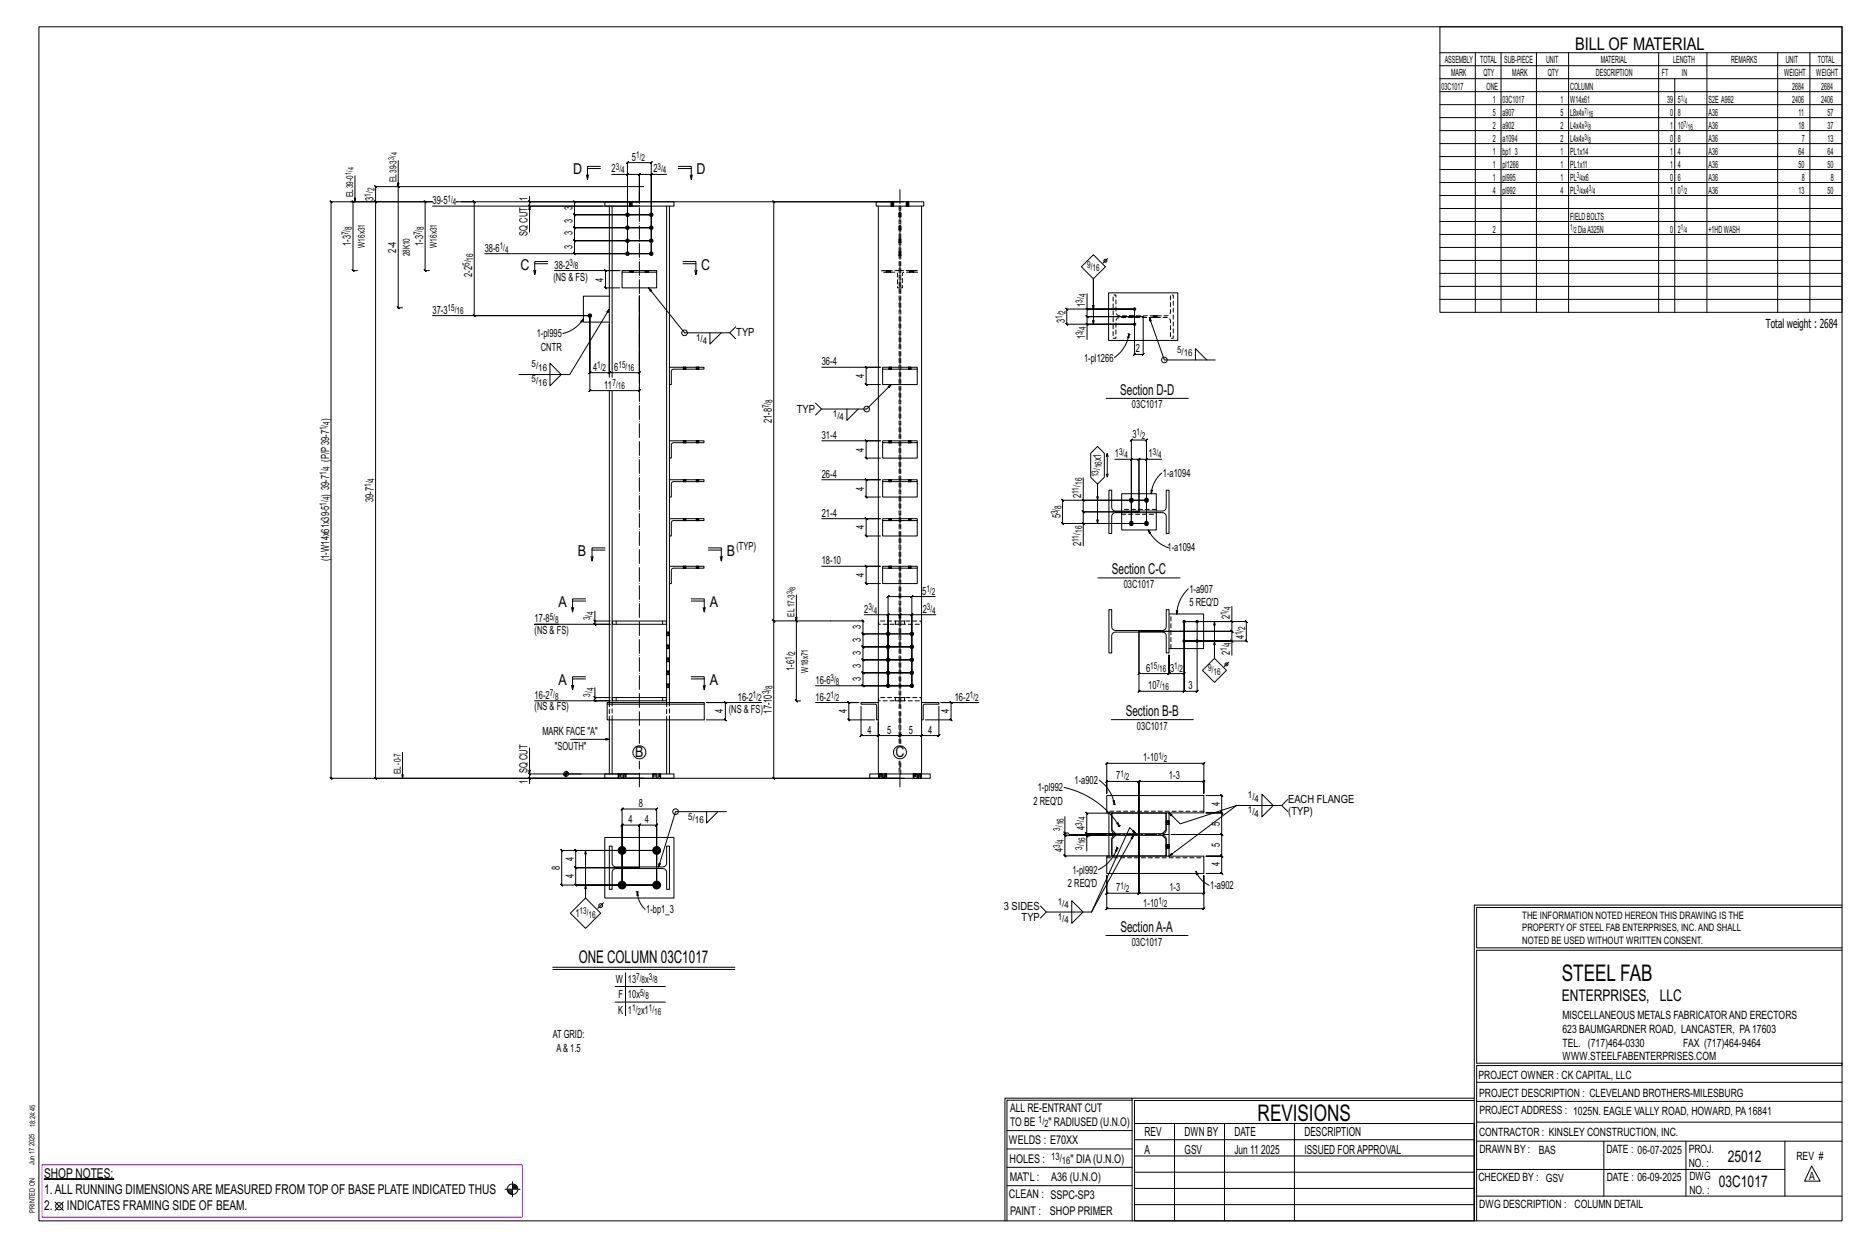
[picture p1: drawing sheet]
<svg xmlns="http://www.w3.org/2000/svg" width="914mm" height="610mm" viewBox="0 0 914 610" stroke-linecap="round" stroke-linejoin="round" font-family="sans-serif">
<g fill="#000" stroke="#000" stroke-width=".49">
<path d="M22 577h34z"/>
<circle cx="307" cy="105" r=".9"/>
<circle cx="307" cy="111" r=".9"/>
<circle cx="307" cy="118" r=".9"/>
<circle cx="319" cy="111" r=".9"/>
<circle cx="319" cy="105" r=".9"/>
<circle cx="319" cy="118" r=".9"/>
<circle cx="307" cy="124" r=".9"/>
<circle cx="319" cy="124" r=".9"/>
<circle cx="289" cy="154" r=".9"/>
<circle cx="555" cy="159" r=".6"/>
<circle cx="555" cy="151" r=".6"/>
<circle cx="554" cy="256" r="1"/>
<circle cx="554" cy="245" r="1"/>
<circle cx="561" cy="256" r="1"/>
<circle cx="561" cy="245" r="1"/>
<circle cx="435" cy="310" r=".9"/>
<circle cx="435" cy="316" r=".9"/>
<circle cx="446" cy="310" r=".9"/>
<circle cx="446" cy="316" r=".9"/>
<circle cx="580" cy="304" r=".6"/>
<circle cx="580" cy="314" r=".6"/>
<circle cx="586" cy="314" r=".6"/>
<circle cx="586" cy="304" r=".6"/>
<circle cx="435" cy="323" r=".9"/>
<circle cx="435" cy="336" r=".9"/>
<circle cx="435" cy="329" r=".9"/>
<circle cx="446" cy="323" r=".9"/>
<circle cx="446" cy="329" r=".9"/>
<circle cx="446" cy="336" r=".9"/>
<circle cx="305" cy="416" r="1.9"/>
<circle cx="321" cy="416" r="1.9"/>
<circle cx="305" cy="433" r="1.9"/>
<circle cx="321" cy="433" r="1.9"/>
</g>
<g fill="none" stroke="#000" stroke-width=".49">
<path d="M19 13h883v584h-883zM705 13h197v140h-197zM705 26h197M705 32h197M705 39h197M722 26v127M735 26v127M752 26v127M768 26v127M812 26v127M820 39v114M836 26v127"/>
<path d="M870 26v127M886 26v127M705 45h197M705 51h197M705 58h197M195 79v72l-1-1 1 1h2M705 64h197M705 70h197M705 77h197M172 98l1 1zM173 99v33h-1l1 1v-1h2M174 86v13"/>
<path d="M183 98l1 1zM194 91l1 1zM208 98l1 1zM208 99v33l1 1-1-1h2M223 99h218M226 99h6v-1l1 1h-1v55l1 1-1-1h57h-77M259 98l1 1zM259 96v3h54h-32v-1l1 1h-1v6l1 1-1-1h38h-38l1 1-1-1v6l1 1-1-1h38h-38l1 1-1-1v7v-1l1 1h-1h38h-38v-1l1 1h-1v6l1 1-1-1h38h-82M259 99v2v-1l1 1h-1h54M287 86l1 2M288 82h6M294 81h-6v7v-2"/>
<path d="M296 99h34v2h-34zM299 85h8v39v-44l1-1-1 1h12h-1l1-1v1v44v-39h7M307 86l1-1zM307 85h6l-1 1 1-1v14v-14l-1 1 1-1h6M308 99h.1M309 99h.1M315 91h-131h-1l1 1v-1v8h-12M319 85l-1 1zM332 81h6v7l1-2M332 82h6M338 86v2M429 99h23v2h-23z"/>
<path d="M436 99h.1M437 99h.1M443 99h-64l-1-1 1 1v205M444 99h.1M445 99h.1M705 83h197M705 89h197M705 96h197M212 101h83M259 101v13M298 101v84M300 101v84"/>
<path d="M308 101h.1M309 101h.1M326 101v243M328 101v243M430 101v243M436 101h.1M437 101h.1M440 117h.1M440 119h.1M440 111h.1M440 112h.1M440 104h.1"/>
<path d="M440 106h.1M441 117h.1M441 119h.1M441 111h.1M441 112h.1M441 104h.1M441 106h.1M444 101h.1M445 101h.1M451 101v243M705 102h197M705 108h197"/>
<path d="M705 115h197M261 132l1 2M262 129h6M268 128h-6v6v-2M271 132h32h-7l1 1-1-1v9v-1l1 1h-1h7M305 132h16v1h-16zM305 133v8h16v-8M334 128h7v6v-2M334 129h7M340 132l1 2M434 132h.1M434 133h.1"/>
<path d="M436 132h.1M436 133h.1M440 123h.1M440 125h.1M441 123h.1M441 125h.1M445 132h.1M445 133h.1M447 132h.1M447 133h.1M529 131l6-6 6 6-6 5zM542 126l-2 3"/>
<path d="M705 121h197M705 127h197M705 134h197M284 157l2-1-1 2zM286 156a16 16 0 0 1-10 7M289 154v28l-1 1 1-1h9v1l1-1h-1v-23v23v1l1-1h-1h15l-1 1 1-1v-37v46l-1 1 1-1h-24l-1 1 1-1zM298 145h-12v13h12M298 151l-19 32h-25M317 141l18 22h22l3-3M532 158l1 1zM532 151l1 1zM532 144v7h23h-33l1 1-1-1v8v-1l1 1h-1h33h-23v7"/>
<path d="M532 151v4v-1l1 1h-1h28M535 151v-15v23M543 143h34v24h-34zM553 155h.1M555 155h.1M555 151v22v1l1-1h-1h5l-1 1 1-1v-18M560 155h-28v-1l1 1h-1v4M563 155l7 21h25M565 155h.1M566 155h.1M705 140h197M705 146h197"/>
<path d="M269 178l6 5-6 6zM328 180h17v1h-16v1v6h-1M335 180h.1M336 180h.1M341 180h.1M342 180h.1M348 163v5l5-5M357 163l3 3M402 180h29h-7l-1-1 1 1v8h-1l1 1v-1h7M432 180h17v1h-17zM435 180h.1M436 180h.1"/>
<path d="M445 180h.1M446 180h.1M552 163h1M553 163v2h-1zM553 163a18 18 0 0 1-7 12M553 163v1M585 176v-5l6 5M298 191v153M300 191v153M335 181h.1M336 181h.1M341 181h.1"/>
<path d="M342 181h.1M432 181v7h17v-7M435 181h.1M436 188l-12 12h-22l-3-3M436 181h.1M445 181h.1M446 181h.1M541 195h41M328 216h17v1h-16v1v6h-1M335 216h.1M335 217h.1M336 216h.1"/>
<path d="M336 217h.1M341 216h.1M341 217h.1M342 216h.1M342 217h.1M402 200l-3 3M402 216h29h-7l-1-1 1 1v8h-1l1 1v-1h7M415 200v6l5-6M432 216h17v1h-17zM432 217v7h17v-7M435 216h.1M435 217h.1"/>
<path d="M436 216h.1M436 217h.1M445 216h.1M445 217h.1M446 216h.1M446 217h.1M328 235h17v1h-16v1v6h-1M335 235h.1M335 236h.1M336 235h.1M336 236h.1M341 235h.1"/>
<path d="M341 236h.1M342 235h.1M342 236h.1M402 235h29h-7l-1-1 1 1v8h-1l1 1v-1h7M432 235h17v1h-17zM432 236v7h17v-7M435 235h.1M435 236h.1M436 235h.1M436 236h.1M445 235h.1M445 236h.1"/>
<path d="M446 235h.1M446 236h.1M534 222l3-4 4 4v12l-4 3-3-3zM542 232v1v-1M542 223v-1v11M542 222v1M543 240h1v8l1 1 1 1h24l1-2v-8h1v21h-1v-8l-1-2h-1h-24l-1 2v8h-1zM546 225h8v31v-41l-1 1 1-1h7v1l1-1h-1v41h-31v11M554 225h-1l1-1zM554 225h4h-1l1-1v1v25M561 225l1-1zM561 225h-3v-1l-1 1h1v25"/>
<path d="M563 240h1v2zM569 225h-8v31h-41l1 1-1-1v-11h1l-1-1v1h41h-31v-11M569 231a15 15 0 0 0-5 11M328 254h17v1h-16v1v6h-1M335 254h.1M335 255h.1M336 254h.1M336 255h.1M341 254h.1M341 255h.1M342 254h.1M342 255h.1"/>
<path d="M402 254h29h-7l-1-1 1 1v8h-1l1 1v-1h7M432 254h17v1h-17zM432 255v7h17v-7M435 254h.1M435 255h.1M436 254h.1M436 255h.1M445 254h.1M445 255h.1M446 254h.1M446 255h.1M530 244l1 1z"/>
<path d="M530 256l1 1zM530 245v5l1 1-1-1h28M537 245v-8v19M549 250v-8h17v8M549 251v8h17v-8M558 250h-28l1 1-1-1v6M562 259l1 2zM562 259a17 17 0 0 0 10 9M289 272l1 2M290 269h6M296 268h-6v6v-2M328 277h17v1h-16v1v7h-1"/>
<path d="M335 277h.1M335 278h.1M336 277h.1M336 278h.1M341 277h.1M341 278h.1M342 277h.1M342 278h.1M347 268h6v6l1-2M347 269h6M353 272v2M402 277h29h-7h-1l1 1v-1v9l-1-1 1 1h7"/>
<path d="M432 277h17v1h-17zM432 278v8h17v-8M435 277h.1M435 278h.1M436 277h.1M436 278h.1M445 277h.1M445 278h.1M446 277h.1M446 278h.1M280 297v2M280 294h7"/>
<path d="M287 293h-7v6l1-2M291 299v5h8M338 293h7v6v-2M338 294h7M344 297l1 2M390 291v52l-1-1 1 1h2M446 292l1-1-1 1zM446 292h-11v-1l-1 1h1v44v-35h-12M458 292h-12v44v-35h12M537 283h41M543 298h1v9l1 1h1h24l1-1v-9h1v21h-1v-8l-1-1-1-1h-24l-1 2v8h-1zM576 299h1l-1 2z"/>
<path d="M582 288a18 18 0 0 0-6 13M603 297v7h-23h30l1 1-1-1v10v-1l1 1h-1h-30h23v7M291 303l1 1zM291 304v1l1 1-1-1h8h-37h11M300 304h26v1h-26zM326 317h.1M326 316h.1M326 311h.1M326 309h.1M328 317h.1M328 316h.1M328 311h.1"/>
<path d="M328 309h.1M378 303l1 1zM389 303l1 1zM434 301l1-1zM435 301h6h-1l1-1v1v3v-3h-1l1-1v1h5M446 301l1-1-1 1zM558 309h45v-1l1 1h-1v5M572 300h17v17h-17M580 304v26v-1l-1 1h1h-8l1-1-1 1v-10v10l1-1-1 1h-14v-1l-1 1h1v-21M586 304v34h1l-1 1v-1h-6l-1 1 1-1v-34v34l-1 1 1-1h-22l-1 1 1-1v-29M594 304v18v-8M603 304l1 1z"/>
<path d="M603 313l1 1zM603 304v5v-1l1 1h-1h-45M280 335v2M280 332h7M287 331h-7v6l1-2M291 336v5h8M326 336h.1M326 335h.1M326 330h.1M326 328h.1M326 324h.1M326 322h.1"/>
<path d="M328 336h.1M328 335h.1M328 330h.1M328 328h.1M328 324h.1M328 322h.1M338 331h7v6v-2M338 332h7M344 335l1 2M399 336h47h-24h1l-1-1v1v-7l1 1-1-1h24h-24l1 1-1-1v-6h1l-1-1v1h24h-24h1l-1-1v1v-7l1 1-1-1h24h-24l1 1-1-1v-6l1 1-1-1h24h-24l1 1-1-1v-6h1l-1-1v1h-43l-1-1 1 1v77l-1-1 1 1h64M594 322l6 6-6 6-5-6zM601 324l-2 2"/>
<path d="M291 341l1 1zM291 341v2v-1l1 1h-1h8h-37M297 344h48v1h-48zM297 345v7h48v-7M298 352v27M300 352v27M300 341h26v2h-26zM326 352v27M328 352v27M373 344h-27h9v-1l1 1h-1v8l1 1-1-1h-9M399 344h21h-4l-1-1 1 1v8h-1l1 1v-1h12M421 344h9v8h-1v-7h-8z"/>
<path d="M421 346v14l1-1-1 1h9h-1l1-1v1v-7v7h-1l1-1v1h11h-1l1-1-1 1 1-1v1h10l1-1-1 1 1-1-1 1h9h-1l1-1v1v-14M430 352v27M451 344h9v1h-8v7h-1zM451 352v27M467 344h12h-18h5l-1-1 1 1v8h-1l1 1v-1h-13M544 352h40M197 368v13M259 366v13M276 379h9M276 379h1M277 380h.1M277 377v3"/>
<path d="M277 378h1M279 362h19M296 379h34v2h-34zM303 379h.1M306 379h.1M313 379h-54v-1l1 1h-1v2M320 379h.1M323 379h.1M426 379h29v2h-29zM430 379h.1M434 379h.1M447 379h.1"/>
<path d="M451 379h.1M542 373l-1 1 1-1h47v1l1-1h-1v15v-6h1l-1 1v-1h-31l-1 1 1-1v26v-26l-1 1 1-1h-16l-1 1 1-1v6zM259 380l1 1zM303 381h.1M305 396h-1l1-1v1h16l1-1-1 1v37v-29l1-1-1 1h-8v-1l-1 1h1v21v-21v-1l-1 1h1h-8v-1l-1 1h1v29zM306 381h.1M313 381h-54v2M315 381h-131l-1-1 1 1v-282l-1-1 1 1h28h-50v-1l1 1h-1v282v-1l1 1h-1h279M320 381h.1M323 381h.1M346 397v6l5-6M356 397h-25l-9 27"/>
<path d="M430 381h.1M434 381h.1M447 381h.1M451 381h.1M521 385a43 43 0 0 1 27 19M521 400v8h2h1h18h-8l-1 1h-1v7M538 382a18 18 0 0 1 8 11M543 398h1v8l1 1 1 1h24l1-2v-8h1v21h17v8h-47v-8h1zM543 398h-11l-1-1 1 1v10l-1-1 1 1h13h-13l-1-1 1 1v1M544 398h27M545 392h1v1zM545 393h1"/>
<path d="M546 393v1M590 389h8l1 1-1-1v9v-1l1 1h-1h-8h8v-1l1 1h-1v10l1 1-1-1h-25h25l1 1-1-1v11v-1l1 1h-1h-8h8v-1l1 1h-1v8l1 1-1-1h-8M605 394l-27 9-6-5 2 1h-1l-1-1h17v-9h-47v9h1M605 394l-33 25 1-1h1l-3 1v-9l-1-1h-1h-24l-1 1v9M618 389l5 5-5 6zM627 394l3 3M630 391l-3 3h-22M274 416h1h46h-39h-1l1 1v-1v9l-1-1 1 1h31h-31l-1-1 1 1v8h-1l1 1v-1h39h-46v1l-1-1h1v-17v1zM287 416v23v-6M296 410h34v29h-34zM298 414h2v8v2h1h24l1-2v-8h2v21h-2v-8v-2h-1h-24l-1 2v8h-2zM521 407l1 1z"/>
<path d="M521 408v1v-1l1 1h-1h24h-24v-1l1 1h-1v10v-1l1 1h-1h22M531 409l1 1zM543 419h28M546 409l-2 2v8h27v-8l-2-2M546 408l-2-2v-8h27v8l-2 2M546 414l1 1M547 403v-1l1 2zM547 415v1h-1zM547 415a19 19 0 0 1-9 10M547 415h.1M548 404h-1M548 404h.1"/>
<path d="M555 409l-21 37M556 408l-3-3-19 41M558 408v29l-1 1 1-1h31v1l1-1h-1v-9v17l1-1-1 1h-47v-1l-1 1h1v-17v9l-1 1 1-1h16l-1 1 1-1zM571 415h.1M571 413h.1M571 403h.1M571 402h.1M572 415h.1M572 413h.1M572 403h.1M572 402h.1M311 436h1"/>
<path d="M312 436l1 2h-1zM312 436a12 12 0 0 0 4 9M312 436h1M585 426l2 2h-1zM585 426a12 12 0 0 0 7 7M279 447l8-8 7 8-7 7zM295 442l-2 2M509 443l3 3h22M512 446l-3 3M525 441l5 5-5 6zM541 458h41M722 443v154"/>
<path d="M722 443h180M902 444h-179v20h179M271 473h89M271 474h89M306 476v21M902 465h-179v55h179v1h-179v76M301 483h25M301 490h25M554 538h-61v59M554 537h168M722 538h-167v13M723 539h179"/>
<path d="M723 530h179M493 553h61M555 550h167v47h-167zM555 558h167M575 550v47M599 550v47M634 550v47M723 549h179M723 558h179M785 558v27M825 558v27M874 558v27"/>
<path d="M251 578v8M251 580h1M493 571h61M493 562h61M555 573h167M555 566h167M723 572h151M887 570l4 8h-8zM27 588l4 4M31 588l-4 4M247 582h8M248 582h3"/>
<path d="M248 583h3M249 583h2M249 584h2M251 581h2M251 580h2M492 597v-60h62v60M493 580h61M555 589h167M555 581h167M723 585h179"/>
<circle cx="541" cy="128" r=".7"/>
<circle cx="335" cy="163" r="1.4"/>
<circle cx="570" cy="176" r="1.4"/>
<circle cx="424" cy="200" r="1.4"/>
<circle cx="600" cy="325" r=".7"/>
<circle cx="277" cy="379" r="1.2"/>
<circle cx="313" cy="368" r="3"/>
<circle cx="441" cy="368" r="3"/>
<circle cx="331" cy="397" r="1.4"/>
<circle cx="294" cy="443" r=".9"/>
<circle cx="29" cy="590" r="1.8"/>
<circle cx="251" cy="582" r="2.6"/>
</g>
<path d="M21 570h235v26h-235z" fill="none" stroke="#f0f" stroke-width=".5"/>
<g fill="none" stroke="#000" stroke-width=".49" stroke-dasharray="2 1.4">
<path d="M308 99h.1M308 99v2M309 99v2zM309 99h.1M436 99h.1M436 99v2M437 99v2zM437 99h.1M444 99h.1M444 99v2M444 99v2zM308 101h.1"/>
<path d="M308 101v-2M309 101v-2M309 101h.1M436 101h.1M436 101v-2M437 101v-2M437 101h.1M440 117l1 1zM440 117h1M440 117h.1M440 119h.1M440 118l1 1"/>
<path d="M440 118h1M440 111h1zM440 111h1M440 111h.1M440 112h.1M440 112h1M440 111l1 1M440 105h1zM440 105h1M440 104h1M440 104h.1M440 106h.1"/>
<path d="M440 106h1M440 105l1 1M440 101v263M440 119h1M441 117h-1M441 111h-1M441 104h-1M441 117h.1M441 118h.1M441 111h.1M441 111v1M441 104h.1"/>
<path d="M441 105h.1M444 101h.1M444 101v-2M444 101l1-2M445 101v-2M445 101h.1M308 132v1zM308 132h1M309 132l-1 1M309 133v-1v1M309 132v1M310 132v1"/>
<path d="M316 132v1zM316 132h.1M316 132v1M316 133l1-1-1 1M317 132v1M434 132v1M434 132h.1M435 132l-1 1M435 133v-1l-1 1M435 132v1M436 132v1M436 132h.1"/>
<path d="M436 133h.1M436 133v-1M440 124h1zM440 124h1M440 123h.1M440 125h.1M440 125h1M440 124l1 1M440 132h-8v1h7v8h1M441 123h-1M441 123h.1M441 124h.1"/>
<path d="M445 132v1M445 132h.1M446 132l-1 1M446 133v-1v1M446 132v1M447 132v1M447 132h.1M447 133h.1M447 133v-1M441 141h1v-8h7v-1h-8M545 144h1v9l1 1 1 1 24-1 1-1v-9h1v21h-1v-8l-1-1-1-1h-24l-1 2v8h-1zM553 155h.1"/>
<path d="M553 155h1zM554 155h.1M554 155h1M555 155h.1M565 155h.1M565 155h1M566 155h.1M335 180v1M335 180h.1M335 180v1zM336 180v1M336 180h.1"/>
<path d="M341 180v1M341 180h.1M341 180l1 1zM342 180v1M342 180h.1M435 180v1M435 180h.1M436 180l-1 1M436 180v1zM436 180v1M436 180h.1M445 180v1"/>
<path d="M445 180h.1M445 180l1 1zM446 180v1M446 180h.1M335 181h.1M336 181h.1M336 181v-1M341 181h.1M342 181h.1M342 181v-1M436 181h.1M436 181v-1"/>
<path d="M445 181h.1M446 181h.1M446 181v-1M335 216v1M335 216h.1M335 216v1zM335 217h.1M336 216v1M336 216h.1M336 217h.1M336 217v-1M341 216v1"/>
<path d="M341 216h.1M341 216l1 1zM341 217h.1M342 216v1M342 216h.1M342 217h.1M342 217v-1M435 216v1M435 216h.1M436 216l-1 1M436 216v1zM436 217h.1"/>
<path d="M436 216v1M436 216h.1M436 217v-1M445 216v1M445 216h.1M445 216l1 1zM445 217h.1M446 216v1M446 216h.1M446 217h.1M446 217v-1M335 235v1"/>
<path d="M335 235h.1M335 235v1zM335 236h.1M336 235v1M336 235h.1M336 236h.1M336 236v-1M341 235v1M341 235h.1M341 235l1 1zM341 236h.1M342 235v1"/>
<path d="M342 235h.1M342 236h.1M342 236v-1M435 235v1M435 235h.1M436 235l-1 1M436 235v1zM436 236h.1M436 235v1M436 235h.1M436 236v-1M445 235v1"/>
<path d="M445 235h.1M445 235l1 1zM445 236h.1M446 235v1M446 235h.1M446 236h.1M446 236v-1M335 254v1M335 254h.1M335 254v1zM335 255h.1M336 254v1"/>
<path d="M336 254h.1M336 255h.1M336 255v-1M341 254v1M341 254h.1M341 254l1 1zM341 255h.1M342 254v1M342 254h.1M342 255h.1M342 255v-1M435 254v1"/>
<path d="M435 254h.1M436 254l-1 1M436 254v1zM436 255h.1M436 254v1M436 254h.1M436 255v-1M445 254v1M445 254h.1M445 254l1 1zM445 255h.1M446 254v1"/>
<path d="M446 254h.1M446 255h.1M446 255v-1M549 252h17M566 249h-17M335 277v1M335 277h.1M335 277v1zM335 278h.1M336 277v1M336 277h.1M336 278h.1"/>
<path d="M336 278v-1M341 277v1M341 277h.1M341 277l1 1zM341 278h.1M342 277v1M342 277h.1M342 278h.1M342 278v-1M435 277v1M435 277h.1M436 277l-1 1"/>
<path d="M436 277v1zM436 278h.1M436 277v1M436 277h.1M436 278v-1M445 277v1M445 277h.1M445 277l1 1zM445 278h.1M446 277v1M446 277h.1M446 278h.1"/>
<path d="M446 278v-1M302 305v-1M324 304v1M326 316l2 1zM326 317h.1M326 316h.1M326 310h2zM326 311h.1M326 310h.1M326 317h2M326 311h2M328 316h-2"/>
<path d="M328 309h-2M328 317h-2M328 317h.1M328 316h.1M328 310h-2M328 311h-2M328 311h.1M328 309h.1M328 310l-2-1M430 304h8v1h-8zM438 305h2M440 304h-2"/>
<path d="M441 305h2M443 304h8v1h-8zM443 304h-2M573 317v-17M326 336h2zM326 336h.1M326 336v-1M326 329l2 1zM326 330h.1M326 329h.1M326 323h2zM326 324h.1"/>
<path d="M326 323v-1M326 336h2M326 330h2M326 324h2M328 335h-2M328 328h-2M328 322h-2M328 336h-2M328 336h.1M328 335h.1M328 336l-2-1M328 330h-2"/>
<path d="M328 330h.1M328 328h.1M328 329l-2-1M328 329h-2M328 323h-2M328 324h.1M328 322h.1M328 323l-2-1M298 344v8M300 352v-8M302 343v-2M324 341v2"/>
<path d="M326 344v8M328 352v-8M430 341h8v2h-8zM438 343h2M440 341h-2M441 343h2M443 341h8v2h-8zM443 341h-2M303 379v2M303 379h.1M304 379h-1v2M305 379v2z"/>
<path d="M305 379h-1v2h-1M305 379h1v2h-1M306 379v2M306 379h.1M320 379v2M320 379h.1M321 379h-1v2M321 379h1v2h-1zM321 379v2h-1M322 379h1v2h-1M323 379v2M323 379h.1"/>
<path d="M430 379v2M430 379h.1M431 379h-1v2M431 379v2h-1M432 379h1v2h-1zM432 379h-1v2M433 379v2M433 379h1v2h-1M434 379h.1M440 372v7M441 379v-7M441 364v-263"/>
<path d="M447 379v2M447 379h.1M448 379h-1v2M448 379v2h-1M449 379h1v2h-1zM449 379h-1v2M450 379v2M450 379h1v2h-1M451 379h.1M305 381h-1M306 381h.1M306 381v-2"/>
<path d="M321 381h.1M323 381h.1M323 381v-2M432 381h-1M434 381h.1M434 381v-2M449 381h-1M451 381h.1M451 381v-2M589 397h-47M542 420h47M571 414h1z"/>
<path d="M571 415h.1M571 414h.1M571 402l1 1zM571 403h.1M571 402h.1M571 415h1M571 403h1M572 413h-1M572 402h-1M572 414h-1M572 415h-1M572 415h.1"/>
<path d="M572 413h.1M572 414l-1-1M572 403h-1M572 403h.1M572 402h.1"/>
</g>
<path d="M313 364v-272M441 364v-272M313 385v-13M441 385v-13" fill="none" stroke="#000" stroke-width=".49" stroke-dasharray="6.8 1 0 1"/>
<path d="M543 408h29" fill="none" stroke="#000" stroke-width=".49" stroke-dasharray="5.8 1 1 1"/>
<g font-size="11.2">
<text x="764" y="480">STEEL FAB</text>
<text x="616" y="548">REVISIONS</text>
</g>
<g font-size="8.6">
<text x="771" y="24">BILL OF MATERIAL</text>
<text x="283" y="471">ONE COLUMN 03C1017</text>
</g>
<g font-size="7.9">
<text x="765" y="490">ENTERPRISES, LLC</text>
<text x="846" y="569">25012</text>
<text x="841" y="581">03C1017</text>
</g>
<g font-size="7.3">
<text x="281" y="85">D</text>
<text x="341" y="85">D</text>
<text x="255" y="132">C</text>
<text x="343" y="132">C</text>
<text x="548" y="193">Section D-D</text>
<text x="283" y="272">B</text>
<text x="356" y="272">B</text>
<text x="544" y="281">Section C-C</text>
<text x="273" y="297">A</text>
<text x="348" y="297">A</text>
<text x="273" y="335">A</text>
<text x="348" y="335">A</text>
<text x="551" y="350">Section B-B</text>
<text x="311" y="370">B</text>
<text x="438" y="370">C</text>
<text x="548" y="456">SectionA-A</text>
</g>
<g font-size="6.6">
<text x="22" y="576">SHOP NOTES:</text>
<text x="22" y="584">1.ALL RUNNING DIMENSIONSARE MEASURED FROM TOP OF BASE PLATE INDICATED THUS</text>
<text x="22" y="592">2.</text>
<text x="33" y="592">INDICATES FRAMING SIDE OF BEAM.</text>
</g>
<g font-size="6.1">
<text x="864" y="161">Total weight : 2684</text>
<text x="560" y="556">REV</text>
<text x="580" y="556">DWN BY</text>
<text x="604" y="556">DATE</text>
<text x="639" y="556">DESCRIPTION</text>
<text x="560" y="564">A</text>
<text x="580" y="564">GSV</text>
<text x="604" y="564">Jun 11</text>
<text x="617" y="564">2025</text>
<text x="639" y="564">ISSUED FORAPPROVAL</text>
</g>
<g font-size="5.9">
<text x="494" y="560">WELDS : E70XX</text>
<text x="494" y="569">HOLES :</text>
<text x="524" y="569">&quot; DIA(U.N.O)</text>
<text x="494" y="578">MAT'L :</text>
<text x="515" y="578">A36 (U.N.O)</text>
<text x="494" y="586">CLEAN : SSPC-SP3</text>
<text x="495" y="595">PAINT :</text>
<text x="514" y="595">SHOP PRIMER</text>
</g>
<g font-size="5.8">
<text x="494" y="544">ALL RE-ENTRANT CUT</text>
<text x="494" y="551">TO BE</text>
<text x="513" y="551">&quot; RADIUSED (U.N.O)</text>
</g>
<g font-size="5.6">
<text x="765" y="499">MISCELLANEOUS METALS FABRICATORAND ERECTORS</text>
<text x="765" y="505">623 BAUMGARDNER ROAD, LANCASTER, PA17603</text>
<text x="765" y="512">TEL. (717)464-0330</text>
<text x="824" y="512">FAX (717)464-9464</text>
<text x="765" y="519">WWW.STEELFABENTERPRISES.COM</text>
<text x="724" y="528">PROJECT OWNER : CK CAPITAL, LLC</text>
<text x="724" y="537">PROJECT DESCRIPTION : CLEVELAND BROTHERS-MILESBURG</text>
<text x="724" y="545">PROJECTADDRESS : 1025N. EAGLE VALLY ROAD, HOWARD, PA16841</text>
<text x="724" y="556">CONTRACTOR : KINSLEY CONSTRUCTION, INC.</text>
<text x="724" y="564">DRAWN BY :</text>
<text x="753" y="564">BAS</text>
<text x="786" y="564">DATE : 06-07-2025</text>
<text x="827" y="564">PROJ.</text>
<text x="879" y="568">REV #</text>
<text x="827" y="571">NO. :</text>
<text x="724" y="578">CHECKED BY : GSV</text>
<text x="787" y="578">DATE : 06-09-2025</text>
<text x="827" y="578">DWG</text>
<text x="886" y="578">A</text>
<text x="827" y="584">NO. :</text>
<text x="724" y="591">DWG DESCRIPTION : COLUMN DETAIL</text>
</g>
<g font-size="5.5">
<text x="309" y="79">5</text>
<text x="299" y="84">2</text>
<text x="320" y="84">2</text>
<text x="183" y="98" transform="rotate(-90 183 98)">3</text>
<text x="212" y="100">39-5</text>
<text x="258" y="98" transform="rotate(-90 258 98)">1</text>
<text x="280" y="103" transform="rotate(-90 280 103)">3</text>
<text x="280" y="109" transform="rotate(-90 280 109)">3</text>
<text x="258" y="115" transform="rotate(-90 258 115)">SQ CUT</text>
<text x="280" y="115" transform="rotate(-90 280 115)">3</text>
<text x="172" y="120" transform="rotate(-90 172 120)">1-3</text>
<text x="194" y="124" transform="rotate(-90 194 124)">2-4</text>
<text x="207" y="120" transform="rotate(-90 207 120)">1-3</text>
<text x="237" y="123">38-6</text>
<text x="280" y="122" transform="rotate(-90 280 122)">3</text>
<text x="271" y="131">38-2</text>
<text x="231" y="135" transform="rotate(-90 231 135)">2-2</text>
<text x="271" y="138">(NS &amp; FS)</text>
<text x="295" y="138" transform="rotate(-90 295 138)">4</text>
<text x="212" y="153">37-3</text>
<text x="531" y="150" transform="rotate(-90 531 150)">1</text>
<text x="521" y="158" transform="rotate(-90 521 158)">3</text>
<text x="263" y="165">1-pl995</text>
<text x="360" y="165">TYP</text>
<text x="531" y="166" transform="rotate(-90 531 166)">1</text>
<text x="265" y="172">CNTR</text>
<text x="556" y="172">2</text>
<text x="402" y="179">36-4</text>
<text x="531" y="177">1-pl1266</text>
<text x="290" y="181">4</text>
<text x="301" y="181">6</text>
<text x="423" y="185" transform="rotate(-90 423 185)">4</text>
<text x="296" y="190">11</text>
<text x="390" y="202">TYP</text>
<text x="554" y="200">03C1017</text>
<text x="161" y="206" transform="rotate(-90 161 206)">)</text>
<text x="378" y="207" transform="rotate(-90 378 207)">21-8</text>
<text x="402" y="215">31-4</text>
<text x="554" y="214">3</text>
<text x="423" y="221" transform="rotate(-90 423 221)">4</text>
<text x="161" y="226" transform="rotate(-90 161 226)">(P/P39-7</text>
<text x="539" y="226" transform="rotate(-90 539 226)">x1</text>
<text x="546" y="224">1</text>
<text x="562" y="224">1</text>
<text x="402" y="234">26-4</text>
<text x="569" y="233">1-a1094</text>
<text x="423" y="240" transform="rotate(-90 423 240)">4</text>
<text x="161" y="243" transform="rotate(-90 161 243)">) 39-7</text>
<text x="183" y="246" transform="rotate(-90 183 246)">39-7</text>
<text x="529" y="244" transform="rotate(-90 529 244)">2</text>
<text x="402" y="253">21-4</text>
<text x="519" y="254" transform="rotate(-90 519 254)">5</text>
<text x="423" y="259" transform="rotate(-90 423 259)">4</text>
<text x="360" y="269">(TYP)</text>
<text x="529" y="267" transform="rotate(-90 529 267)">2</text>
<text x="572" y="270">1-a1094</text>
<text x="161" y="275" transform="rotate(-90 161 275)">(1-W14x61x39-5</text>
<text x="402" y="276">18-10</text>
<text x="423" y="282" transform="rotate(-90 423 282)">4</text>
<text x="550" y="288">03C1017</text>
<text x="451" y="291">5</text>
<text x="582" y="290">1-a907</text>
<text x="423" y="300">2</text>
<text x="452" y="300">2</text>
<text x="582" y="297">5 REQ'D</text>
<text x="262" y="304">17-8</text>
<text x="602" y="303" transform="rotate(-90 602 303)">2</text>
<text x="262" y="310">(NS &amp; FS)</text>
<text x="421" y="308" transform="rotate(-90 421 308)">3</text>
<text x="421" y="314" transform="rotate(-90 421 314)">3</text>
<text x="609" y="313" transform="rotate(-90 609 313)">4</text>
<text x="421" y="321" transform="rotate(-90 421 321)">3</text>
<text x="602" y="321" transform="rotate(-90 602 321)">2</text>
<text x="389" y="328" transform="rotate(-90 389 328)">1-6</text>
<text x="421" y="327" transform="rotate(-90 421 327)">3</text>
<text x="561" y="329">6</text>
<text x="573" y="329">3</text>
<text x="399" y="335">16-6</text>
<text x="421" y="333" transform="rotate(-90 421 333)">3</text>
<text x="262" y="342">16-2</text>
<text x="562" y="337">10</text>
<text x="582" y="337">3</text>
<text x="262" y="347">(NS &amp; FS)</text>
<text x="361" y="343">16-2</text>
<text x="399" y="343">16-2</text>
<text x="467" y="343">16-2</text>
<text x="354" y="349" transform="rotate(-90 354 349)">4</text>
<text x="357" y="349">(NS &amp; FS)</text>
<text x="378" y="349" transform="rotate(-90 378 349)">17-10</text>
<text x="415" y="349" transform="rotate(-90 415 349)">4</text>
<text x="465" y="349" transform="rotate(-90 465 349)">4</text>
<text x="266" y="360">MARK FACE &quot;A&quot;</text>
<text x="425" y="359">4</text>
<text x="434" y="359">5</text>
<text x="445" y="359">5</text>
<text x="454" y="359">4</text>
<text x="557" y="357">03C1017</text>
<text x="272" y="367">&quot;SOUTH&quot;</text>
<text x="560" y="372">1-10</text>
<text x="258" y="383" transform="rotate(-90 258 383)">1</text>
<text x="258" y="378" transform="rotate(-90 258 378)">SQ CUT</text>
<text x="526" y="384">1-a902</text>
<text x="546" y="381">7</text>
<text x="572" y="381">1-3</text>
<text x="508" y="387">1-pl992</text>
<text x="313" y="395">8</text>
<text x="506" y="394">2 REQ'D</text>
<text x="597" y="394" transform="rotate(-90 597 394)">4</text>
<text x="631" y="393">EACH FLANGE</text>
<text x="631" y="399">(TYP)</text>
<text x="308" y="403">4</text>
<text x="316" y="403">4</text>
<text x="531" y="406" transform="rotate(-90 531 406)">4</text>
<text x="597" y="404" transform="rotate(-90 597 404)">5</text>
<text x="520" y="417" transform="rotate(-90 520 417)">4</text>
<text x="597" y="415" transform="rotate(-90 597 415)">5</text>
<text x="274" y="426" transform="rotate(-90 274 426)">8</text>
<text x="281" y="421" transform="rotate(-90 281 421)">4</text>
<text x="597" y="424" transform="rotate(-90 597 424)">4</text>
<text x="281" y="429" transform="rotate(-90 281 429)">4</text>
<text x="525" y="427">1-pl992</text>
<text x="523" y="434">2 REQ'D</text>
<text x="546" y="436">7</text>
<text x="572" y="436">1-3</text>
<text x="592" y="435">1-a902</text>
<text x="560" y="444">1-10</text>
<text x="282" y="449">1</text>
<text x="316" y="447">1-bp1_3</text>
<text x="491" y="445">3 SIDES</text>
<text x="500" y="451">TYP</text>
<text x="554" y="463">03C1017</text>
<text x="302" y="481">W</text>
<text x="307" y="481">13</text>
<text x="316" y="481">x</text>
<text x="303" y="488">F</text>
<text x="307" y="488">10x</text>
<text x="303" y="496">K</text>
<text x="307" y="496">1</text>
<text x="314" y="496">x1</text>
<text x="271" y="508">AT GRID:</text>
<text x="272" y="515">A&amp; 1.5</text>
</g>
<g font-size="5">
<text x="745" y="450">THE INFORMATION NOTED HEREON THIS DRAWING IS THE</text>
<text x="745" y="456">PROPERTY OF STEEL FAB ENTERPRISES, INC.AND SHALL</text>
<text x="745" y="462">NOTED BE USED WITHOUT WRITTEN CONSENT.</text>
<text x="508" y="550">1/</text>
<text x="511" y="551">2</text>
<text x="515" y="568">13/</text>
<text x="520" y="570">16</text>
</g>
<g font-size="4.9">
<text x="707" y="31">ASSEMBLY</text>
<text x="725" y="31">TOTAL</text>
<text x="736" y="31">SUB-PIECE</text>
<text x="757" y="31">UNIT</text>
<text x="784" y="31">MATERIAL</text>
<text x="819" y="31">LENGTH</text>
<text x="847" y="31">REMARKS</text>
<text x="874" y="31">UNIT</text>
<text x="890" y="31">TOTAL</text>
<text x="710" y="37">MARK</text>
<text x="726" y="37">QTY</text>
<text x="740" y="37">MARK</text>
<text x="758" y="37">QTY</text>
<text x="781" y="37">DESCRIPTION</text>
<text x="814" y="37">FT</text>
<text x="823" y="37">IN</text>
<text x="873" y="37">WEIGHT</text>
<text x="889" y="37">WEIGHT</text>
<text x="706" y="44">03C1017</text>
<text x="728" y="44">ONE</text>
<text x="769" y="44">COLUMN</text>
<text x="877" y="44">2684</text>
<text x="891" y="44">2684</text>
<text x="731" y="50">1</text>
<text x="736" y="50">03C1017</text>
<text x="764" y="50">1</text>
<text x="769" y="50">W14x61</text>
<text x="816" y="50">39</text>
<text x="821" y="50">5</text>
<text x="836" y="50">S2E A992</text>
<text x="877" y="50">2406</text>
<text x="891" y="50">2406</text>
<text x="731" y="57">5</text>
<text x="736" y="57">a907</text>
<text x="764" y="57">5</text>
<text x="769" y="57">L8x4x</text>
<text x="818" y="57">0</text>
<text x="821" y="57">8</text>
<text x="836" y="57">A36</text>
<text x="880" y="57">11</text>
<text x="895" y="57">57</text>
<text x="731" y="63">2</text>
<text x="736" y="63">a902</text>
<text x="764" y="63">2</text>
<text x="769" y="63">L4x4x</text>
<text x="818" y="63">1</text>
<text x="821" y="63">10</text>
<text x="836" y="63">A36</text>
<text x="880" y="63">18</text>
<text x="895" y="63">37</text>
<text x="731" y="69">2</text>
<text x="736" y="69">a1094</text>
<text x="764" y="69">2</text>
<text x="769" y="69">L4x4x</text>
<text x="818" y="69">0</text>
<text x="821" y="69">8</text>
<text x="836" y="69">A36</text>
<text x="882" y="69">7</text>
<text x="895" y="69">13</text>
<text x="731" y="76">1</text>
<text x="736" y="76">bp1_3</text>
<text x="764" y="76">1</text>
<text x="769" y="76">PL1x14</text>
<text x="818" y="76">1</text>
<text x="821" y="76">4</text>
<text x="836" y="76">A36</text>
<text x="880" y="76">64</text>
<text x="895" y="76">64</text>
<text x="731" y="82">1</text>
<text x="736" y="82">pl1266</text>
<text x="764" y="82">1</text>
<text x="769" y="82">PL1x11</text>
<text x="818" y="82">1</text>
<text x="821" y="82">4</text>
<text x="836" y="82">A36</text>
<text x="880" y="82">50</text>
<text x="895" y="82">50</text>
<text x="731" y="88">1</text>
<text x="736" y="88">pl995</text>
<text x="764" y="88">1</text>
<text x="769" y="88">PL x6</text>
<text x="818" y="88">0</text>
<text x="821" y="88">6</text>
<text x="836" y="88">A36</text>
<text x="882" y="88">8</text>
<text x="896" y="88">8</text>
<text x="731" y="95">4</text>
<text x="736" y="95">pl992</text>
<text x="764" y="95">4</text>
<text x="769" y="95">PL x4</text>
<text x="818" y="95">1</text>
<text x="821" y="95">0</text>
<text x="836" y="95">A36</text>
<text x="880" y="95">13</text>
<text x="895" y="95">50</text>
<text x="769" y="107">FIELDBOLTS</text>
<text x="731" y="114">2</text>
<text x="772" y="114">DiaA325N</text>
<text x="818" y="114">0</text>
<text x="821" y="114">2</text>
<text x="836" y="114">+1HDWASH</text>
</g>
<g font-size="4.7">
<text x="311" y="77">1/</text>
<text x="301" y="83">3/</text>
<text x="314" y="79">2</text>
<text x="322" y="83">3/</text>
<text x="194" y="89" transform="rotate(-90 194 89)">EL39-3</text>
<text x="304" y="85">4</text>
<text x="325" y="85">4</text>
<text x="183" y="94" transform="rotate(-90 183 94)">2</text>
<text x="173" y="97" transform="rotate(-90 173 97)">EL39-0</text>
<text x="182" y="96" transform="rotate(-90 182 96)">1/</text>
<text x="219" y="99">1/</text>
<text x="222" y="100">4</text>
<text x="172" y="112" transform="rotate(-90 172 112)">8</text>
<text x="208" y="112" transform="rotate(-90 208 112)">8</text>
<text x="171" y="115" transform="rotate(-90 171 115)">7/</text>
<text x="206" y="115" transform="rotate(-90 206 115)">7/</text>
<text x="179" y="121" transform="rotate(-90 179 121)">W16x31</text>
<text x="201" y="125" transform="rotate(-90 201 125)">28K10</text>
<text x="214" y="121" transform="rotate(-90 214 121)">W16x31</text>
<text x="245" y="122">1/</text>
<text x="247" y="124">4</text>
<text x="230" y="130" transform="rotate(-90 230 130)">5/</text>
<text x="232" y="128" transform="rotate(-90 232 128)">16</text>
<text x="279" y="130">3/</text>
<text x="281" y="132">8</text>
<text x="532" y="131">9/</text>
<text x="535" y="133">16</text>
<text x="530" y="148" transform="rotate(-90 530 148)">3/</text>
<text x="532" y="145" transform="rotate(-90 532 145)">4</text>
<text x="219" y="152">15/</text>
<text x="223" y="154">16</text>
<text x="522" y="153" transform="rotate(-90 522 153)">2</text>
<text x="520" y="156" transform="rotate(-90 520 156)">1/</text>
<text x="532" y="161" transform="rotate(-90 532 161)">4</text>
<text x="341" y="167">1/</text>
<text x="530" y="164" transform="rotate(-90 530 164)">3/</text>
<text x="344" y="168">4</text>
<text x="576" y="173">5/</text>
<text x="260" y="180">5/</text>
<text x="579" y="174">16</text>
<text x="263" y="181">16</text>
<text x="292" y="180">1/</text>
<text x="295" y="182">2</text>
<text x="303" y="180">15/</text>
<text x="307" y="182">16</text>
<text x="260" y="187">5/</text>
<text x="263" y="189">16</text>
<text x="300" y="189">7/</text>
<text x="302" y="191">16</text>
<text x="378" y="197" transform="rotate(-90 378 197)">8</text>
<text x="377" y="200" transform="rotate(-90 377 200)">7/</text>
<text x="408" y="204">1/</text>
<text x="161" y="208" transform="rotate(-90 161 208)">4</text>
<text x="411" y="206">4</text>
<text x="160" y="210" transform="rotate(-90 160 210)">1/</text>
<text x="556" y="213">1/</text>
<text x="559" y="215">2</text>
<text x="548" y="222">3/</text>
<text x="550" y="224">4</text>
<text x="564" y="222">3/</text>
<text x="567" y="224">4</text>
<text x="160" y="232" transform="rotate(-90 160 232)">1/</text>
<text x="161" y="230" transform="rotate(-90 161 230)">4</text>
<text x="538" y="234" transform="rotate(-90 538 234)">13/</text>
<text x="539" y="229" transform="rotate(-90 539 229)">16</text>
<text x="182" y="238" transform="rotate(-90 182 238)">1/</text>
<text x="183" y="236" transform="rotate(-90 183 236)">4</text>
<text x="530" y="237" transform="rotate(-90 530 237)">16</text>
<text x="161" y="245" transform="rotate(-90 161 245)">4</text>
<text x="528" y="242" transform="rotate(-90 528 242)">11/</text>
<text x="160" y="247" transform="rotate(-90 160 247)">1/</text>
<text x="518" y="252" transform="rotate(-90 518 252)">3/</text>
<text x="520" y="249" transform="rotate(-90 520 249)">8</text>
<text x="530" y="261" transform="rotate(-90 530 261)">16</text>
<text x="528" y="265" transform="rotate(-90 528 265)">11/</text>
<text x="453" y="290">1/</text>
<text x="456" y="291">2</text>
<text x="425" y="299">3/</text>
<text x="454" y="299">3/</text>
<text x="602" y="298" transform="rotate(-90 602 298)">4</text>
<text x="269" y="303">5/</text>
<text x="272" y="305">8</text>
<text x="289" y="303" transform="rotate(-90 289 303)">3/</text>
<text x="291" y="301" transform="rotate(-90 291 301)">4</text>
<text x="389" y="302" transform="rotate(-90 389 302)">EL17-3</text>
<text x="428" y="300">4</text>
<text x="456" y="300">4</text>
<text x="601" y="301" transform="rotate(-90 601 301)">1/</text>
<text x="608" y="311" transform="rotate(-90 608 311)">1/</text>
<text x="610" y="308" transform="rotate(-90 610 308)">2</text>
<text x="602" y="316" transform="rotate(-90 602 316)">4</text>
<text x="388" y="323" transform="rotate(-90 388 323)">1/</text>
<text x="389" y="320" transform="rotate(-90 389 320)">2</text>
<text x="601" y="319" transform="rotate(-90 601 319)">1/</text>
<text x="396" y="329" transform="rotate(-90 396 329)">W18x71</text>
<text x="563" y="327">15/</text>
<text x="567" y="329">16</text>
<text x="575" y="327">1/</text>
<text x="577" y="329">2</text>
<text x="591" y="328">9/</text>
<text x="407" y="333">3/</text>
<text x="409" y="335">8</text>
<text x="566" y="336">7/</text>
<text x="594" y="330">16</text>
<text x="269" y="341">7/</text>
<text x="289" y="341" transform="rotate(-90 289 341)">3/</text>
<text x="291" y="338" transform="rotate(-90 291 338)">4</text>
<text x="369" y="341">1/</text>
<text x="377" y="340" transform="rotate(-90 377 340)">3/</text>
<text x="378" y="337" transform="rotate(-90 378 337)">8</text>
<text x="407" y="341">1/</text>
<text x="475" y="341">1/</text>
<text x="569" y="338">16</text>
<text x="272" y="342">8</text>
<text x="371" y="343">2</text>
<text x="409" y="343">2</text>
<text x="477" y="343">2</text>
<text x="567" y="371">1/</text>
<text x="570" y="373">2</text>
<text x="196" y="379" transform="rotate(-90 196 379)">EL-0-7</text>
<text x="548" y="380">1/</text>
<text x="551" y="382">2</text>
<text x="611" y="391">1/</text>
<text x="614" y="392">4</text>
<text x="337" y="401">5/</text>
<text x="531" y="401" transform="rotate(-90 531 401)">4</text>
<text x="611" y="398">1/</text>
<text x="614" y="400">4</text>
<text x="340" y="403">16</text>
<text x="519" y="406" transform="rotate(-90 519 406)">3/</text>
<text x="521" y="404" transform="rotate(-90 521 404)">16</text>
<text x="530" y="404" transform="rotate(-90 530 404)">3/</text>
<text x="521" y="412" transform="rotate(-90 521 412)">4</text>
<text x="531" y="413" transform="rotate(-90 531 413)">16</text>
<text x="519" y="415" transform="rotate(-90 519 415)">3/</text>
<text x="530" y="416" transform="rotate(-90 530 416)">3/</text>
<text x="548" y="435">1/</text>
<text x="551" y="436">2</text>
<text x="518" y="443">1/</text>
<text x="567" y="442">1/</text>
<text x="570" y="444">2</text>
<text x="284" y="447">13/</text>
<text x="288" y="449">16</text>
<text x="521" y="444">4</text>
<text x="518" y="450">1/</text>
<text x="521" y="452">4</text>
<text x="311" y="479">7/</text>
<text x="318" y="479">3/</text>
<text x="314" y="481">8</text>
<text x="320" y="481">8</text>
<text x="313" y="487">5/</text>
<text x="316" y="489">8</text>
<text x="309" y="495">1/</text>
<text x="312" y="496">2</text>
<text x="318" y="495">1/</text>
<text x="320" y="496">16</text>
</g>
<g font-size="4.2">
<text x="823" y="49">1/</text>
<text x="825" y="51">4</text>
<text x="776" y="56">7/</text>
<text x="778" y="57">16</text>
<text x="776" y="62">3/</text>
<text x="778" y="63">8</text>
<text x="824" y="62">7/</text>
<text x="826" y="63">16</text>
<text x="776" y="68">3/</text>
<text x="778" y="70">8</text>
<text x="772" y="87">3/</text>
<text x="774" y="89">4</text>
<text x="772" y="94">3/</text>
<text x="774" y="95">4</text>
<text x="778" y="94">3/</text>
<text x="780" y="95">4</text>
<text x="823" y="94">1/</text>
<text x="825" y="95">2</text>
<text x="769" y="113">1/</text>
<text x="823" y="113">1/</text>
<text x="770" y="114">2</text>
<text x="825" y="114">4</text>
</g>
<g font-size="4">
<text x="194" y="76" transform="rotate(-90 194 76)">4</text>
<text x="173" y="83" transform="rotate(-90 173 83)">4</text>
<text x="193" y="78" transform="rotate(-90 193 78)">3/</text>
<text x="172" y="86" transform="rotate(-90 172 86)">1/</text>
<text x="388" y="291" transform="rotate(-90 388 291)">3/</text>
<text x="389" y="288" transform="rotate(-90 389 288)">8</text>
</g>
<g font-size="3.7">
<text x="17" y="551" transform="rotate(-90 17 551)">18:24:45</text>
<text x="17" y="561" transform="rotate(-90 17 561)">2025</text>
<text x="17" y="570" transform="rotate(-90 17 570)">Jun 17</text>
<text x="17" y="593" transform="rotate(-90 17 593)">PRINTED ON</text>
</g>
</svg>
